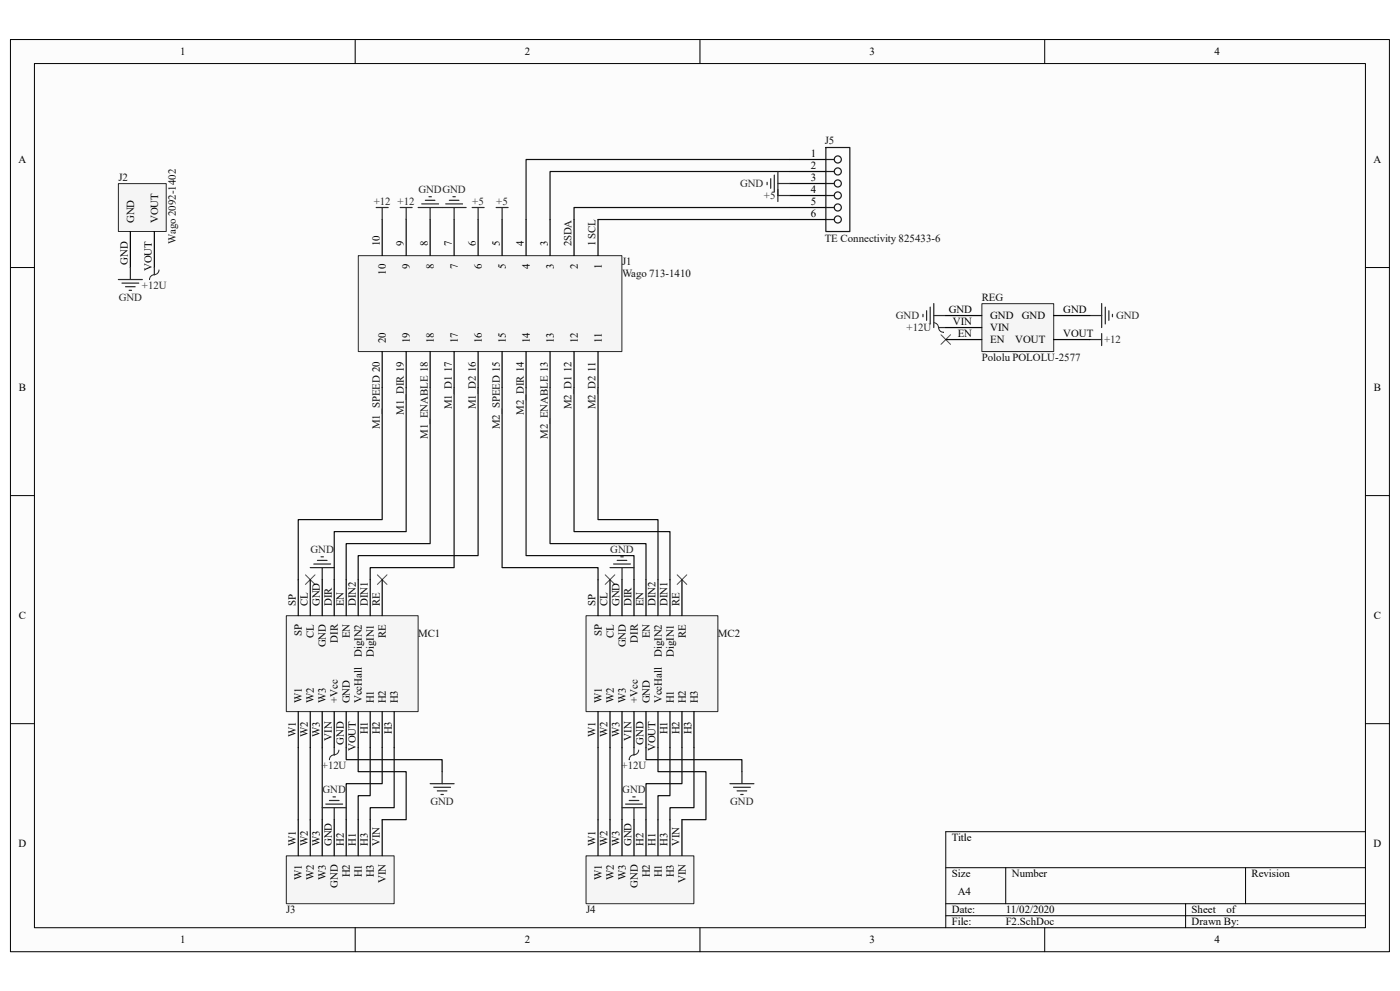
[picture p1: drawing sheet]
<svg xmlns="http://www.w3.org/2000/svg" width="420mm" height="297mm" viewBox="0 0 420 297" stroke-linecap="round" stroke-linejoin="round" font-family="sans-serif">
<path d="M3.2 11.9h413.6v273.3h-413.6z" fill="#fcfcfc"/>
<path d="M3.1 11.9h413.7v273.3h-413.7z" fill="none" stroke="#000" stroke-width=".3"/>
<path d="M10.4 19.1h399.2v258.9h-399.2z" fill="#fcfcfc"/>
<g fill="none" stroke="#000" stroke-width=".3">
<path d="M10.3 19h399.3v259h-399.3zM106.6 11.8v7.2M210 11.8v7.2M313.4 11.8v7.2M3.1 80.2h7.2M409.6 80.2h7.2M3.1 148.5h7.2M409.6 148.5h7.2M3.1 216.9h7.2M409.6 216.9h7.2M409.6 249.3h-125.9v28.7M106.6 278v7.2"/>
<path d="M210 278v7.2M283.7 260.1h125.9M283.7 270.9h125.9M283.7 274.4h125.9M301.7 260.1v10.8M313.4 278v7.2M355.7 270.9v7.1M373.7 260.1v10.8"/>
</g>
<path d="M35.6 55.1h14.3v14.3h-14.3z" fill="#f5f5f5"/>
<path d="M35.5 55h14.4v14.4h-14.4zM46.3 82.3a1.42 1.42 0 0 0-1.4 1.5M47.7 80.9a1.42 1.42 0 0 1-1.4 1.4M280.1 96.7a1.42 1.42 0 0 1 1.4 1.5 1.48 1.48 0 0 0 1.5 1.4M100.3 226.2h-.1a1.42 1.42 0 0 0-1.4 1.5M101.7 224.8a1.42 1.42 0 0 1-1.4 1.4M190.2 226.2a1.42 1.42 0 0 0-1.4 1.5M191.6 224.8a1.42 1.42 0 0 1-1.4 1.4" fill="none" stroke="#262626" stroke-width=".3"/>
<path d="M39.1 69.4v10.8M46.3 69.4v10.8" fill="none" stroke="#000" stroke-width=".36"/>
<g fill="none" stroke="#262626" stroke-width=".36">
<path d="M35.5 83.8h7.2M36.6 84.9h5M37.7 85.9h2.8M38.7 87h.8M39.1 80.2v3.6M46.3 80.2v2.1M276.9 94.2v.7M278 93.1v2.9M279 92.1v5M280.1 91v7.2M280.1 94.6h3.6M281.6 98.2h2.1"/>
<path d="M326.9 94.6h3.6M330.5 91v7.2M330.5 100v3.6M331.6 92.1v5M332.6 93.1v2.9M333.7 94.2v.7M326.9 101.8h3.6M98.8 239.9h2.9M99.9 238.8h.7M100.3 224.1v2.1M129 234.9h7.2M130.1 236h5.1"/>
<path d="M131.2 237h2.9M132.3 238.1h.7M132.6 231.3v3.6M188.8 239.9h2.8M189.8 238.8h.8M190.2 224.1v2.1M219 234.9h7.2M220.1 236h5M221.1 237h2.9M222.2 238.1h.7M222.6 231.3v3.6M96.7 242.1h7.2"/>
<path d="M97.7 241h5.1M100.3 242.1v3.6M186.6 242.1h7.2M187.7 241h5M190.2 242.1v3.6"/>
</g>
<g fill="none" stroke="#0e0e0e" stroke-width=".36">
<path d="M89.5 224.1v21.6M93.1 224.1v21.6M96.7 224.1v21.6M103.9 224.1v3.6h28.7v3.6M107.5 224.1v7.2h14.3v14.4h-7.2M111.1 224.1v14.4h-3.6v7.2M114.6 224.1v10.8h-10.7v10.8M118.2 224.1v18h-7.1v3.6M179.4 224.1v21.6M183 224.1v21.6M186.6 224.1v21.6M193.8 224.1v3.6h28.8v3.6"/>
<path d="M197.4 224.1v7.2h14.4v14.4h-7.2M201 224.1v14.4h-3.6v7.2M204.6 224.1v10.8h-10.8v10.8M208.2 224.1v18h-7.2v3.6"/>
</g>
<path d="M282.3 100.3l2.9 2.9M285.2 100.3l-2.9 2.9M113.2 172.3l2.9 2.9M116.1 172.3l-2.9 2.9M203.1 172.3l2.9 2.9M206 172.3l-2.9 2.9" fill="none" stroke="#4c4c4c" stroke-width=".3"/>
<path d="M107.5 76.7h79.1v28.7h-79.1z" fill="#f5f5f5"/>
<path d="M107.5 76.6h79.1v28.8h-79.1z" fill="none" stroke="#262626" stroke-width=".3"/>
<g fill="none" stroke="#000" stroke-width=".36">
<path d="M237 47.8h10.8M237 51.4h10.8M237 55h10.8M237 58.6h10.8M114.6 65.8v10.8M121.8 65.8v10.8M129 65.8v10.8M136.2 65.8v10.8M143.4 65.8v10.8M150.6 65.8v10.8M157.8 65.8v10.8M165 65.8v10.8"/>
<path d="M172.2 65.8v10.8M179.4 65.8v10.8M237 62.2h10.8M237 65.8h10.8M114.6 105.4v10.8M121.8 105.4v10.8M129 105.4v10.8M136.2 105.4v10.8M143.4 105.4v10.8M150.6 105.4v10.8M157.8 105.4v10.8M165 105.4v10.8"/>
<path d="M172.2 105.4v10.8M179.4 105.4v10.8"/>
</g>
<g fill="none" stroke="#262626" stroke-width=".36">
<path d="M128.7 59h.7M135.9 59h.7M230.1 54.6v.8M231.2 53.6v2.8M232.3 52.5v5M233.4 51.4v9M233.4 58.6h3.6M233.4 55h3.6M125.4 62.2h14.4M126.5 61.1h5.1M127.6 60h2.9M129 62.2v3.6"/>
<path d="M133.7 61.1h5.1M134.8 60h2.9M136.2 62.2v3.6M141.6 62.2h3.6M143.4 62.2v3.6M148.8 62.2h3.6M150.6 62.2v3.6M93.1 170.1h7.2M94.1 169h5.1M95.2 168h2.9M96.3 166.9h.7M96.7 170.1v3.6"/>
<path d="M183 170.1h7.2M184.1 169h5M185.2 168h2.8M186.2 166.9h.8M186.6 170.1v3.6"/>
</g>
<g fill="none" stroke="#0e0e0e" stroke-width=".36">
<path d="M237 51.4h-72v14.4M237 47.8h-79.2v18M179.4 65.8h57.6M237 62.2h-64.8v3.6M114.6 116.2v39.5h-25.1v18M121.8 116.2v43.1h-21.5v14.4M129 116.2v46.7h-25.1v10.8M136.2 116.2v53.9h-25.1v3.6M143.4 116.2v50.3h-35.9v7.2M150.6 116.2v53.9h28.8v3.6M157.8 116.2v50.3h32.4v7.2M165 116.2v46.7h28.8v10.8"/>
<path d="M172.2 116.2v43.1h28.8v14.4M179.4 116.2v39.5h18v18"/>
</g>
<path d="M91.6 172.3l2.9 2.9M94.5 172.3l-2.9 2.9M181.6 172.3l2.8 2.9M184.4 172.3l-2.8 2.9" fill="none" stroke="#4c4c4c" stroke-width=".3"/>
<path d="M247.8 44.2h7.1v25.2h-7.1zM247.8 51.4h2.5M247.8 55h2.5M247.8 58.6h2.5M247.8 47.8h2.5M247.8 62.2h2.5M247.8 65.8h2.5" fill="none" stroke="#161616" stroke-width=".36"/>
<g fill="none" stroke="#1c1c1c" stroke-width=".36">
<circle cx="251.3" cy="47.8" r="1.06"/>
<circle cx="251.3" cy="51.4" r="1.06"/>
<circle cx="251.3" cy="55" r="1.06"/>
<circle cx="251.3" cy="58.6" r="1.06"/>
<circle cx="251.3" cy="62.2" r="1.06"/>
<circle cx="251.3" cy="65.8" r="1.06"/>
</g>
<path d="M294.6 91.1h21.5v14.3h-21.5z" fill="#f5f5f5"/>
<path d="M294.6 91h21.5v14.4h-21.5z" fill="none" stroke="#262626" stroke-width=".3"/>
<path d="M283.7 94.6h10.8M283.7 98.2h10.8M316.1 94.6h10.8M283.7 101.8h10.8M316.1 101.8h10.8" fill="none" stroke="#000" stroke-width=".36"/>
<path d="M85.9 256.5h32.3v14.3h-32.3z" fill="#f5f5f5"/>
<path d="M85.9 256.5h32.3v14.3h-32.3z" fill="none" stroke="#262626" stroke-width=".3"/>
<path d="M89.5 245.7v10.8M93.1 245.7v10.8M96.7 245.7v10.8M100.3 245.7v10.8M103.9 245.7v10.8M107.5 245.7v10.8M111.1 245.7v10.8M114.6 245.7v10.8" fill="none" stroke="#000" stroke-width=".36"/>
<path d="M175.9 256.5h32.3v14.3h-32.3z" fill="#f5f5f5"/>
<path d="M175.8 256.5h32.4v14.3h-32.4z" fill="none" stroke="#262626" stroke-width=".3"/>
<path d="M179.4 245.7v10.8M183 245.7v10.8M186.6 245.7v10.8M190.2 245.7v10.8M193.8 245.7v10.8M197.4 245.7v10.8M201 245.7v10.8M204.6 245.7v10.8" fill="none" stroke="#000" stroke-width=".36"/>
<path d="M85.9 184.6h39.5v28.7h-39.5z" fill="#f5f5f5"/>
<path d="M85.9 184.5h39.5v28.8h-39.5z" fill="none" stroke="#262626" stroke-width=".3"/>
<g fill="none" stroke="#000" stroke-width=".36">
<path d="M89.5 173.7v10.8M93.1 173.7v10.8M96.7 173.7v10.8M100.3 173.7v10.8M103.9 173.7v10.8M107.5 173.7v10.8M111.1 173.7v10.8M114.6 173.7v10.8M89.5 213.3v10.8M93.1 213.3v10.8M96.7 213.3v10.8M100.3 213.3v10.8"/>
<path d="M103.9 213.3v10.8M107.5 213.3v10.8M111.1 213.3v10.8M114.6 213.3v10.8M118.2 213.3v10.8"/>
</g>
<path d="M175.9 184.6h39.4v28.7h-39.4z" fill="#f5f5f5"/>
<path d="M175.8 184.5h39.5v28.8h-39.5z" fill="none" stroke="#262626" stroke-width=".3"/>
<g fill="none" stroke="#000" stroke-width=".36">
<path d="M179.4 173.7v10.8M183 173.7v10.8M186.6 173.7v10.8M190.2 173.7v10.8M193.8 173.7v10.8M197.4 173.7v10.8M201 173.7v10.8M204.6 173.7v10.8M179.4 213.3v10.8M183 213.3v10.8M186.6 213.3v10.8M190.2 213.3v10.8"/>
<path d="M193.8 213.3v10.8M197.4 213.3v10.8M201 213.3v10.8M204.6 213.3v10.8M208.2 213.3v10.8"/>
</g>
<path d="M112.9 62.2h3.5M114.6 62.2v3.6M120 62.2h3.6M121.8 62.2v3.6" fill="none" stroke="#262626" stroke-width=".36"/>
<g font-size="3.3">
<text x="54" y="16.5">1</text>
<text x="157.4" y="16.5">2</text>
<text x="260.9" y="16.5">3</text>
<text x="364.3" y="16.5">4</text>
<text x="243.2" y="47.1">1</text>
<text x="5.5" y="48.9">A</text>
<text x="243.2" y="50.7">2</text>
<text x="412.1" y="48.9">A</text>
<text x="243.2" y="54.3">3</text>
<text x="243.2" y="57.9">4</text>
<text x="243.2" y="61.5">5</text>
<text x="243.2" y="65.1">6</text>
<text x="40.2" y="66.9" transform="rotate(-90 40.2 66.9)">GND</text>
<text x="47.4" y="66.9" transform="rotate(-90 47.4 66.9)">VOUT</text>
<text x="114" y="73.7" transform="rotate(-90 114 73.7)">10</text>
<text x="121.2" y="73.7" transform="rotate(-90 121.2 73.7)">9</text>
<text x="128.4" y="73.7" transform="rotate(-90 128.4 73.7)">8</text>
<text x="135.6" y="73.7" transform="rotate(-90 135.6 73.7)">7</text>
<text x="142.7" y="73.7" transform="rotate(-90 142.7 73.7)">6</text>
<text x="149.9" y="73.7" transform="rotate(-90 149.9 73.7)">5</text>
<text x="157.1" y="73.7" transform="rotate(-90 157.1 73.7)">4</text>
<text x="164.3" y="73.7" transform="rotate(-90 164.3 73.7)">3</text>
<text x="171.5" y="73.7" transform="rotate(-90 171.5 73.7)">2SDA</text>
<text x="178.7" y="73.7" transform="rotate(-90 178.7 73.7)">1SCL</text>
<text x="38.4" y="79.3" transform="rotate(-90 38.4 79.3)">GND</text>
<text x="45.6" y="81.3" transform="rotate(-90 45.6 81.3)">VOUT</text>
<text x="115.7" y="82.3" transform="rotate(-90 115.7 82.3)">10</text>
<text x="122.9" y="80.7" transform="rotate(-90 122.9 80.7)">9</text>
<text x="130.1" y="80.7" transform="rotate(-90 130.1 80.7)">8</text>
<text x="137.3" y="80.7" transform="rotate(-90 137.3 80.7)">7</text>
<text x="144.5" y="80.7" transform="rotate(-90 144.5 80.7)">6</text>
<text x="151.7" y="80.7" transform="rotate(-90 151.7 80.7)">5</text>
<text x="158.9" y="80.7" transform="rotate(-90 158.9 80.7)">4</text>
<text x="166.1" y="80.7" transform="rotate(-90 166.1 80.7)">3</text>
<text x="173.3" y="80.7" transform="rotate(-90 173.3 80.7)">2</text>
<text x="180.5" y="80.7" transform="rotate(-90 180.5 80.7)">1</text>
<text x="284.6" y="93.9">GND</text>
<text x="297.1" y="95.7">GND</text>
<text x="306.5" y="95.7">GND</text>
<text x="319" y="93.9">GND</text>
<text x="285.9" y="97.5">VIN</text>
<text x="287.3" y="101">EN</text>
<text x="297.1" y="99.3">VIN</text>
<text x="319" y="101">VOUT</text>
<text x="115.7" y="102.8" transform="rotate(-90 115.7 102.8)">20</text>
<text x="122.9" y="102.8" transform="rotate(-90 122.9 102.8)">19</text>
<text x="130.1" y="102.8" transform="rotate(-90 130.1 102.8)">18</text>
<text x="137.3" y="102.8" transform="rotate(-90 137.3 102.8)">17</text>
<text x="144.5" y="102.8" transform="rotate(-90 144.5 102.8)">16</text>
<text x="151.7" y="102.8" transform="rotate(-90 151.7 102.8)">15</text>
<text x="158.9" y="102.8" transform="rotate(-90 158.9 102.8)">14</text>
<text x="166.1" y="102.8" transform="rotate(-90 166.1 102.8)">13</text>
<text x="173.3" y="102.8" transform="rotate(-90 173.3 102.8)">12</text>
<text x="180.5" y="102.8" transform="rotate(-90 180.5 102.8)">11</text>
<text x="297.1" y="102.9">EN</text>
<text x="304.5" y="102.9">VOUT</text>
<text x="135.6" y="111.5" transform="rotate(-90 135.6 111.5)">17</text>
<text x="142.7" y="111.5" transform="rotate(-90 142.7 111.5)">16</text>
<text x="171.5" y="111.5" transform="rotate(-90 171.5 111.5)">12</text>
<text x="178.7" y="111.4" transform="rotate(-90 178.7 111.4)">11</text>
<text x="5.6" y="117.3">B</text>
<text x="412.1" y="117.3">B</text>
<text x="5.6" y="185.6">C</text>
<text x="88.8" y="181.7" transform="rotate(-90 88.8 181.7)">SP</text>
<text x="92.4" y="181.7" transform="rotate(-90 92.4 181.7)">CL</text>
<text x="96" y="181.7" transform="rotate(-90 96 181.7)">GND</text>
<text x="99.6" y="181.7" transform="rotate(-90 99.6 181.7)">DIR</text>
<text x="103.2" y="181.7" transform="rotate(-90 103.2 181.7)">EN</text>
<text x="106.8" y="181.7" transform="rotate(-90 106.8 181.7)">DIN2</text>
<text x="110.4" y="181.7" transform="rotate(-90 110.4 181.7)">DIN1</text>
<text x="114" y="181.7" transform="rotate(-90 114 181.7)">RE</text>
<text x="178.7" y="181.7" transform="rotate(-90 178.7 181.7)">SP</text>
<text x="182.3" y="181.7" transform="rotate(-90 182.3 181.7)">CL</text>
<text x="185.9" y="181.7" transform="rotate(-90 185.9 181.7)">GND</text>
<text x="189.5" y="181.7" transform="rotate(-90 189.5 181.7)">DIR</text>
<text x="193.1" y="181.7" transform="rotate(-90 193.1 181.7)">EN</text>
<text x="196.7" y="181.7" transform="rotate(-90 196.7 181.7)">DIN2</text>
<text x="200.3" y="181.7" transform="rotate(-90 200.3 181.7)">DIN1</text>
<text x="203.9" y="181.7" transform="rotate(-90 203.9 181.7)">RE</text>
<text x="412.1" y="185.6">C</text>
<text x="90.6" y="190.6" transform="rotate(-90 90.6 190.6)">SP</text>
<text x="94.2" y="191.2" transform="rotate(-90 94.2 191.2)">CL</text>
<text x="104.9" y="191.3" transform="rotate(-90 104.9 191.3)">EN</text>
<text x="115.7" y="191.2" transform="rotate(-90 115.7 191.2)">RE</text>
<text x="180.5" y="190.6" transform="rotate(-90 180.5 190.6)">SP</text>
<text x="184.1" y="191.2" transform="rotate(-90 184.1 191.2)">CL</text>
<text x="194.9" y="191.3" transform="rotate(-90 194.9 191.3)">EN</text>
<text x="205.7" y="191.2" transform="rotate(-90 205.7 191.2)">RE</text>
<text x="97.7" y="194.1" transform="rotate(-90 97.7 194.1)">GND</text>
<text x="101.3" y="192.6" transform="rotate(-90 101.3 192.6)">DIR</text>
<text x="108.5" y="196.9" transform="rotate(-90 108.5 196.9)">DigIN2</text>
<text x="112.1" y="196.9" transform="rotate(-90 112.1 196.9)">DigIN1</text>
<text x="187.7" y="194.1" transform="rotate(-90 187.7 194.1)">GND</text>
<text x="191.3" y="192.6" transform="rotate(-90 191.3 192.6)">DIR</text>
<text x="198.5" y="196.9" transform="rotate(-90 198.5 196.9)">DigIN2</text>
<text x="202.1" y="196.9" transform="rotate(-90 202.1 196.9)">DigIN1</text>
<text x="90.6" y="210.8" transform="rotate(-90 90.6 210.8)">W1</text>
<text x="94.2" y="210.8" transform="rotate(-90 94.2 210.8)">W2</text>
<text x="97.7" y="210.8" transform="rotate(-90 97.7 210.8)">W3</text>
<text x="101.3" y="210.8" transform="rotate(-90 101.3 210.8)">+Vcc</text>
<text x="104.9" y="210.8" transform="rotate(-90 104.9 210.8)">GND</text>
<text x="108.5" y="210.8" transform="rotate(-90 108.5 210.8)">VccHall</text>
<text x="112.1" y="210.8" transform="rotate(-90 112.1 210.8)">H1</text>
<text x="115.7" y="210.8" transform="rotate(-90 115.7 210.8)">H2</text>
<text x="119.3" y="210.8" transform="rotate(-90 119.3 210.8)">H3</text>
<text x="180.5" y="210.8" transform="rotate(-90 180.5 210.8)">W1</text>
<text x="184.1" y="210.8" transform="rotate(-90 184.1 210.8)">W2</text>
<text x="187.7" y="210.8" transform="rotate(-90 187.7 210.8)">W3</text>
<text x="191.3" y="210.8" transform="rotate(-90 191.3 210.8)">+Vcc</text>
<text x="194.9" y="210.8" transform="rotate(-90 194.9 210.8)">GND</text>
<text x="198.5" y="210.8" transform="rotate(-90 198.5 210.8)">VccHall</text>
<text x="202.1" y="210.8" transform="rotate(-90 202.1 210.8)">H1</text>
<text x="205.7" y="210.8" transform="rotate(-90 205.7 210.8)">H2</text>
<text x="209.3" y="210.8" transform="rotate(-90 209.3 210.8)">H3</text>
<text x="88.8" y="220.9" transform="rotate(-90 88.8 220.9)">W1</text>
<text x="92.4" y="220.9" transform="rotate(-90 92.4 220.9)">W2</text>
<text x="96" y="220.9" transform="rotate(-90 96 220.9)">W3</text>
<text x="99.6" y="222" transform="rotate(-90 99.6 222)">VIN</text>
<text x="110.4" y="220.1" transform="rotate(-90 110.4 220.1)">H1</text>
<text x="114" y="220.1" transform="rotate(-90 114 220.1)">H2</text>
<text x="117.6" y="220.1" transform="rotate(-90 117.6 220.1)">H3</text>
<text x="178.7" y="220.9" transform="rotate(-90 178.7 220.9)">W1</text>
<text x="182.3" y="220.9" transform="rotate(-90 182.3 220.9)">W2</text>
<text x="185.9" y="220.9" transform="rotate(-90 185.9 220.9)">W3</text>
<text x="189.5" y="222" transform="rotate(-90 189.5 222)">VIN</text>
<text x="200.3" y="220.1" transform="rotate(-90 200.3 220.1)">H1</text>
<text x="203.9" y="220.1" transform="rotate(-90 203.9 220.1)">H2</text>
<text x="207.5" y="220.1" transform="rotate(-90 207.5 220.1)">H3</text>
<text x="103.2" y="223.2" transform="rotate(-90 103.2 223.2)">GND</text>
<text x="106.8" y="225.2" transform="rotate(-90 106.8 225.2)">VOUT</text>
<text x="193.1" y="223.2" transform="rotate(-90 193.1 223.2)">GND</text>
<text x="196.7" y="225.2" transform="rotate(-90 196.7 225.2)">VOUT</text>
<text x="5.5" y="254">D</text>
<text x="88.8" y="253.6" transform="rotate(-90 88.8 253.6)">W1</text>
<text x="92.4" y="253.6" transform="rotate(-90 92.4 253.6)">W2</text>
<text x="96" y="253.6" transform="rotate(-90 96 253.6)">W3</text>
<text x="99.6" y="253.6" transform="rotate(-90 99.6 253.6)">GND</text>
<text x="103.2" y="253.6" transform="rotate(-90 103.2 253.6)">H2</text>
<text x="106.8" y="253.6" transform="rotate(-90 106.8 253.6)">H1</text>
<text x="110.4" y="253.6" transform="rotate(-90 110.4 253.6)">H3</text>
<text x="114" y="253.6" transform="rotate(-90 114 253.6)">VIN</text>
<text x="178.7" y="253.6" transform="rotate(-90 178.7 253.6)">W1</text>
<text x="182.3" y="253.6" transform="rotate(-90 182.3 253.6)">W2</text>
<text x="185.9" y="253.6" transform="rotate(-90 185.9 253.6)">W3</text>
<text x="189.5" y="253.6" transform="rotate(-90 189.5 253.6)">GND</text>
<text x="193.1" y="253.6" transform="rotate(-90 193.1 253.6)">H2</text>
<text x="196.7" y="253.6" transform="rotate(-90 196.7 253.6)">H1</text>
<text x="200.3" y="253.6" transform="rotate(-90 200.3 253.6)">H3</text>
<text x="203.9" y="253.6" transform="rotate(-90 203.9 253.6)">VIN</text>
<text x="285.5" y="252.2">Title</text>
<text x="412.1" y="254">D</text>
<text x="90.6" y="263.6" transform="rotate(-90 90.6 263.6)">W1</text>
<text x="94.2" y="263.6" transform="rotate(-90 94.2 263.6)">W2</text>
<text x="97.7" y="263.6" transform="rotate(-90 97.7 263.6)">W3</text>
<text x="104.9" y="262.9" transform="rotate(-90 104.9 262.9)">H2</text>
<text x="108.5" y="262.9" transform="rotate(-90 108.5 262.9)">H1</text>
<text x="112.1" y="262.9" transform="rotate(-90 112.1 262.9)">H3</text>
<text x="180.5" y="263.6" transform="rotate(-90 180.5 263.6)">W1</text>
<text x="184.1" y="263.6" transform="rotate(-90 184.1 263.6)">W2</text>
<text x="187.7" y="263.6" transform="rotate(-90 187.7 263.6)">W3</text>
<text x="194.9" y="262.9" transform="rotate(-90 194.9 262.9)">H2</text>
<text x="198.5" y="262.9" transform="rotate(-90 198.5 262.9)">H1</text>
<text x="202.1" y="262.9" transform="rotate(-90 202.1 262.9)">H3</text>
<text x="285.5" y="263">Size</text>
<text x="303.5" y="263">Number</text>
<text x="375.5" y="263">Revision</text>
<text x="101.3" y="266" transform="rotate(-90 101.3 266)">GND</text>
<text x="115.7" y="264.7" transform="rotate(-90 115.7 264.7)">VIN</text>
<text x="191.3" y="266" transform="rotate(-90 191.3 266)">GND</text>
<text x="205.7" y="264.7" transform="rotate(-90 205.7 264.7)">VIN</text>
<text x="287.3" y="268.4">A4</text>
<text x="285.5" y="273.7">Date:</text>
<text x="301.7" y="273.7">11/02/2020</text>
<text x="357.5" y="273.7">Sheet</text>
<text x="367.9" y="273.7">of</text>
<text x="285.5" y="277.3">File:</text>
<text x="301.7" y="277.3">F2.SchDoc</text>
<text x="357.5" y="277.3">Drawn By:</text>
<text x="54" y="282.7">1</text>
<text x="157.4" y="282.7">2</text>
<text x="260.9" y="282.7">3</text>
<text x="364.3" y="282.7">4</text>
</g>
<g font-size="3.3" fill="#0e0e0e">
<text x="247.4" y="43.1">J5</text>
<text x="35.5" y="54.3">J2</text>
<text x="52.8" y="73" transform="rotate(-90 52.8 73)">Wago 2092-1402</text>
<text x="247.4" y="72.6">TE Connectivity 825433-6</text>
<text x="186.6" y="79.5">J1</text>
<text x="186.6" y="83.1">Wago 713-1410</text>
<text x="294.5" y="90.3">REG</text>
<text x="294.5" y="108.2">Pololu POLOLU-2577</text>
<text x="121.2" y="124.3" transform="rotate(-90 121.2 124.3)">M1_DIR 19</text>
<text x="135.6" y="122.7" transform="rotate(-90 135.6 122.7)">M1_D1</text>
<text x="142.7" y="122.7" transform="rotate(-90 142.7 122.7)">M1_D2</text>
<text x="157.1" y="124.3" transform="rotate(-90 157.1 124.3)">M2_DIR 14</text>
<text x="171.5" y="122.7" transform="rotate(-90 171.5 122.7)">M2_D1</text>
<text x="178.7" y="122.7" transform="rotate(-90 178.7 122.7)">M2_D2</text>
<text x="114" y="128.6" transform="rotate(-90 114 128.6)">M1_SPEED 20</text>
<text x="128.4" y="131.5" transform="rotate(-90 128.4 131.5)">M1_ENABLE 18</text>
<text x="149.9" y="128.6" transform="rotate(-90 149.9 128.6)">M2_SPEED 15</text>
<text x="164.3" y="131.5" transform="rotate(-90 164.3 131.5)">M2_ENABLE 13</text>
<text x="125.4" y="191">MC1</text>
<text x="215.4" y="191">MC2</text>
<text x="85.9" y="273.7">J3</text>
<text x="175.8" y="273.7">J4</text>
</g>
<g font-size="3.3" fill="#262626">
<text x="125.5" y="57.9">GNDGND</text>
<text x="222" y="56.1">GND</text>
<text x="229.2" y="59.7">+5</text>
<text x="112.1" y="61.5">+12 +12</text>
<text x="141.7" y="61.5">+5</text>
<text x="148.9" y="61.5">+5</text>
<text x="42.6" y="86.7">+12U</text>
<text x="35.6" y="90.3">GND</text>
<text x="268.8" y="95.7">GND</text>
<text x="334.8" y="95.7">GND</text>
<text x="272" y="99.3">+12U</text>
<text x="331.2" y="102.9">+12</text>
<text x="93.1" y="165.8">GND</text>
<text x="183.1" y="165.8">GND</text>
<text x="96.6" y="230.6">+12U</text>
<text x="186.5" y="230.6">+12U</text>
<text x="96.7" y="237.8">GND</text>
<text x="186.7" y="237.8">GND</text>
<text x="129.1" y="241.4">GND</text>
<text x="219" y="241.4">GND</text>
</g>
</svg>
